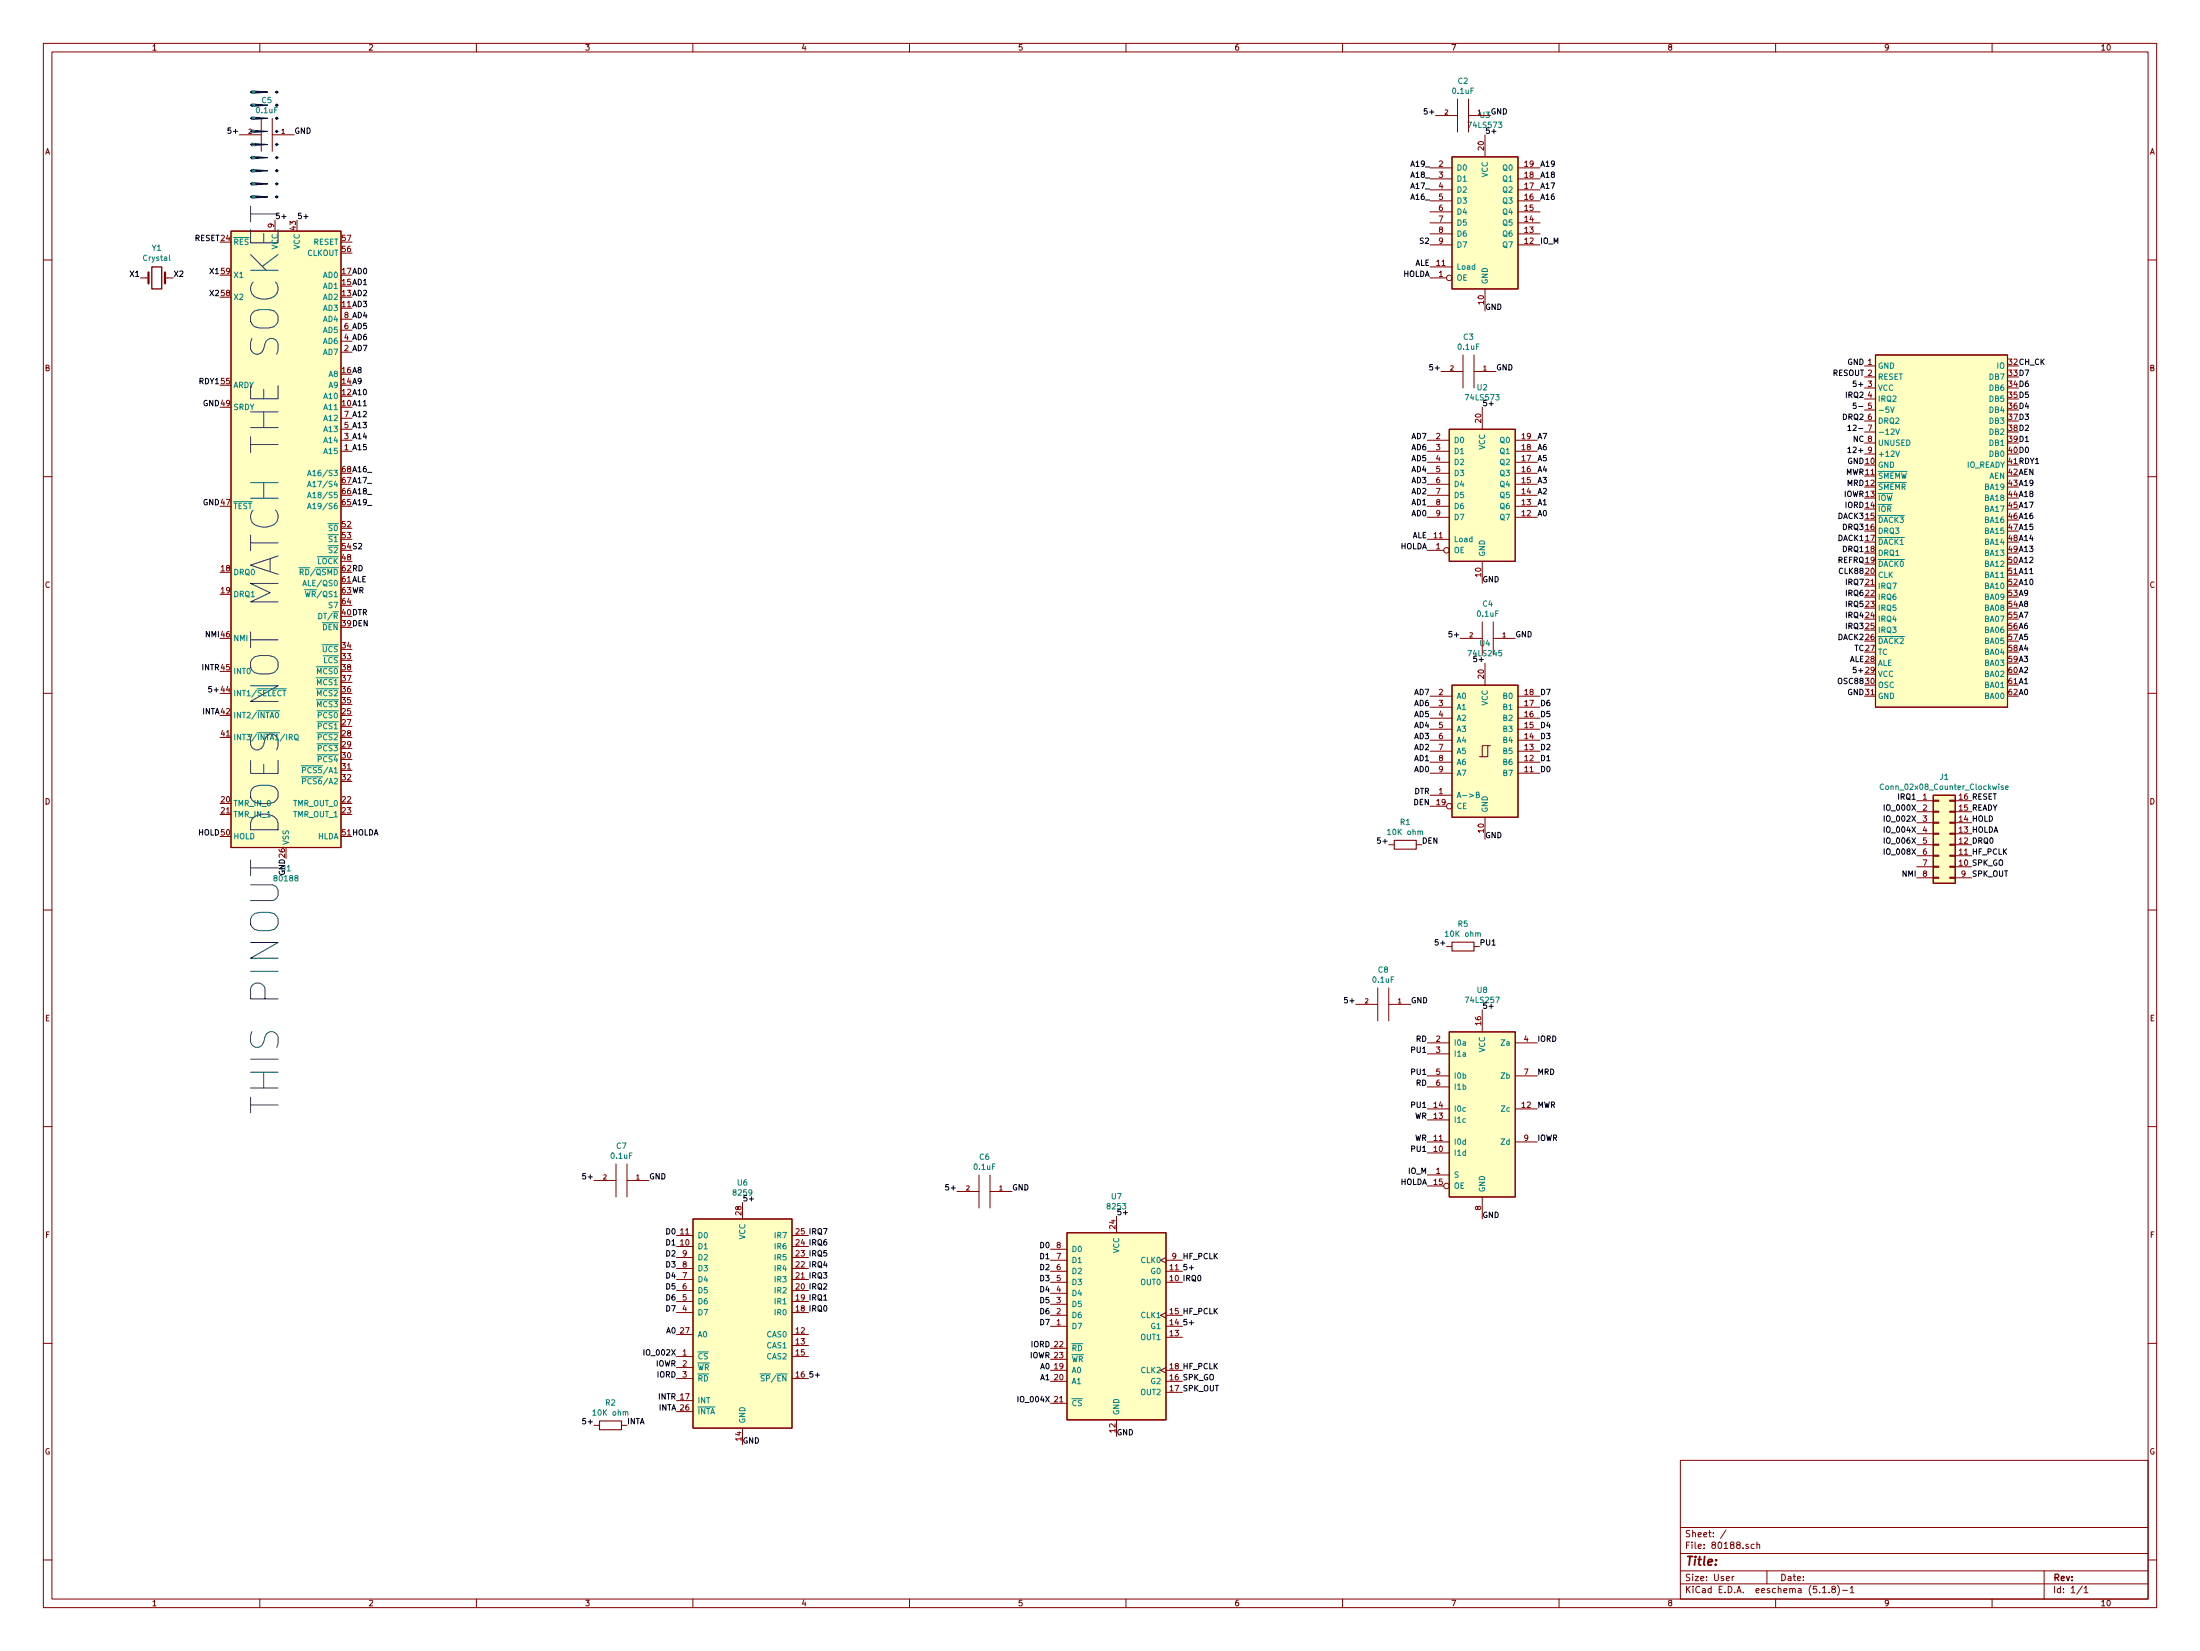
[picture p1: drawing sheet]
<svg xmlns="http://www.w3.org/2000/svg" width="508mm" height="381mm" viewBox="0 0 508 381" stroke-linecap="round" stroke-linejoin="round" font-family="sans-serif">
<g fill="none" stroke="#840000" stroke-width=".23">
<path d="M10 10h488v361h-488zM12 12h484v357h-484zM60 10v2M110 10v2M160 10v2M210 10v2M260 10v2M310 10v2M360 10v2M410 10v2M460 10v2M62.9 31.1h5"/>
<path d="M330.2 38.7h5.1M331.5 26.7h5M336.5 22.9v7.6M339.1 22.9v7.6M339.1 26.7h5.1M342.9 31.1v5.1M350.5 38.7h5.1M10 60h2M330.2 56.5h5.1M330.2 54h5.1M330.2 51.4h5.1M330.2 48.9h5.1"/>
<path d="M330.2 46.4h5.1M330.2 43.8h5.1M330.2 41.3h5.1M350.5 56.5h5.1M350.5 54h5.1M350.5 51.4h5.1M350.5 48.9h5.1M350.5 46.4h5.1M350.5 43.8h5.1M350.5 41.3h5.1M496 60h2M32.4 64.1h1.9"/>
<path d="M38.1 64.1h1.9M78.7 78.7h2.6M78.7 76.2h2.6M78.7 73.7h2.6M330.2 64.1h3.8M330.2 61.6h5.1M342.9 66.7v5.1M78.7 81.3h2.6M78.7 99.1h2.6M78.7 96.5h2.6M332.7 85.7h5.1M337.8 81.9v7.6"/>
<path d="M340.4 81.9v7.6M340.4 85.7h5M342.3 94v5.1M430.5 84.5h2.6M430.5 87h2.6M430.5 89.5h2.6M430.5 92.1h2.6M430.5 94.6h2.6M430.5 97.2h2.6M430.5 99.7h2.6M10 110h2M78.7 104.1h2.6"/>
<path d="M78.7 101.6h2.6M329.6 119.4h5M329.6 116.8h5M329.6 114.3h5M329.6 111.8h5M329.6 109.2h5M329.6 106.7h5M329.6 104.1h5M329.6 101.6h5M349.9 119.4h5.1M349.9 116.8h5.1M349.9 114.3h5.1"/>
<path d="M349.9 111.8h5.1M349.9 109.2h5.1M349.9 106.7h5.1M349.9 104.1h5.1M349.9 101.6h5.1M430.5 102.2h2.6M430.5 104.8h2.6M496 110h2M329.6 127h3.8M329.6 124.5h5M342.3 129.5v5.1M10 160h2"/>
<path d="M337.2 147.3h5.1M342.3 143.5v7.6M342.9 153v5.1M344.8 143.5v7.6M344.8 147.3h5.1M496 160h2M330.2 178.4h5.1M330.2 175.9h5.1M330.2 173.4h5.1M330.2 170.8h5.1M330.2 168.3h5.1M330.2 165.7h5.1"/>
<path d="M330.2 163.2h5.1M330.2 160.7h5.1M343.5 172.1h-1.2v2.5M344.2 172.1h-.7v2.5h-1.9M350.5 178.4h5.1M350.5 175.9h5.1M350.5 173.4h5.1M350.5 170.8h5.1M350.5 168.3h5.1M350.5 165.7h5.1M350.5 163.2h5.1M350.5 160.7h5.1"/>
<path d="M320.7 194.9h1.2M327 194.9h1.3M330.2 183.5h5.1M330.2 186.1h3.8M342.9 188.6v5.1M442.6 184.8h3.8M442.6 197.5h3.8M442.6 194.9h3.8M442.6 192.4h3.8M442.6 189.9h3.8M442.6 187.3h3.8M446.4 197.4h1.3v.2h-1.3z"/>
<path d="M446.4 199.9h1.3v.3h-1.3zM446.4 194.8h1.3v.3h-1.3zM446.4 189.7h1.3v.3h-1.3zM446.4 187.2h1.3v.3h-1.3zM446.4 184.7h1.3v.2h-1.3zM446.4 192.3h1.3v.2h-1.3zM450.2 197.4h1.3v.2h-1.3zM450.2 199.9h1.3v.3h-1.3zM450.2 194.8h1.3v.3h-1.3zM450.2 189.7h1.3v.3h-1.3zM450.2 187.2h1.3v.3h-1.3zM450.2 184.7h1.3v.2h-1.3z"/>
<path d="M450.2 192.3h1.3v.2h-1.3zM451.5 184.8h3.8M451.5 197.5h3.8M451.5 194.9h3.8M451.5 192.4h3.8M451.5 189.9h3.8M451.5 187.3h3.8M10 210h2M334 218.4h1.3M340.4 218.4h1.2M442.6 200h3.8M442.6 202.6h3.8"/>
<path d="M446.4 202.4h1.3v.3h-1.3zM450.2 202.4h1.3v.3h-1.3zM451.5 200h3.8M451.5 202.6h3.8M496 210h2M313.1 231.8h5M318.1 228v7.6M320.7 228v7.6M320.7 231.8h5.1M342.3 233v5.1M10 260h2M329.6 255.9h5"/>
<path d="M329.6 258.4h5M329.6 240.7h5M329.6 243.2h5M329.6 248.3h5M329.6 250.8h5M349.9 255.9h5.1M349.9 240.7h5.1M349.9 248.3h5.1M496 260h2M137.2 272.4h5M142.2 268.6v7.6M144.8 268.6v7.6"/>
<path d="M144.8 272.4h5.1M171.4 277.5v3.8M221 275h5.1M226.1 271.1v7.7M228.6 271.1v7.7M228.6 275h5.1M329.6 271.1h5M329.6 266.1h5M329.6 263.5h5M329.6 273.7h3.8M342.3 276.2v5.1M349.9 263.5h5.1"/>
<path d="M156.2 287.7h3.8M156.2 285.1h3.8M156.2 297.8h3.8M156.2 295.3h3.8M156.2 292.7h3.8M156.2 290.2h3.8M182.9 287.7h3.8M182.9 285.1h3.8M182.9 297.8h3.8M182.9 295.3h3.8M182.9 292.7h3.8M182.9 290.2h3.8"/>
<path d="M242.6 295.9h3.8M242.6 293.4h3.8M242.6 298.5h3.8M242.6 290.8h3.8M242.6 288.3h3.8M257.8 280.7v3.8M269.2 290.2l-1.2 .6 1.2 .7M269.2 295.9h3.8M269.2 293.4h3.8M269.2 290.8h3.8M10 310h2M156.2 313.1h3.8"/>
<path d="M156.2 308h3.8M156.2 318.1h3.8M156.2 302.9h3.8M156.2 300.4h3.8M156.2 315.6h3.8M182.9 313.1h3.8M182.9 308h3.8M182.9 310.5h3.8M182.9 318.1h3.8M182.9 302.9h3.8M182.9 300.4h3.8M242.6 306.1h3.8"/>
<path d="M242.6 303.5h3.8M242.6 318.8h3.8M242.6 316.2h3.8M242.6 311.2h3.8M242.6 313.7h3.8M242.6 301h3.8M269.2 302.9l-1.2 .6 1.2 .7M269.2 315.6l-1.2 .6 1.2 .7M269.2 306.1h3.8M269.2 308.6h3.8M269.2 303.5h3.8M269.2 318.8h3.8"/>
<path d="M269.2 316.2h3.8M496 310h2M137.2 328.9h1.2M143.5 328.9h1.3M156.2 323.2h3.8M156.2 325.8h3.8M171.4 329.6v3.8M242.6 323.9h3.8M257.8 327.7v3.8M269.2 321.3h3.8M388 337h108v32h-108zM10 360h2"/>
<path d="M388 358.5h108M388 352.5h108M398.6 353.1l-1.3 1.9M403.7 356.4h-.4l-.2 .2 .1 .2 .5 .1v.4h-.6M405.1 356.4h-.5l-.3 .2 .2 .7h.6M405.7 356.5l.6-.1v1M405.7 355.9v1.5M496 360h2M60 369v2M110 369v2M160 369v2M210 369v2"/>
<path d="M260 369v2M310 369v2M360 369v2M388 365.5h108M388 362.5h108M400 363.8v1M400.4 363.8l-.4 .3M408 362.5v3M410 369v2M420.8 366.5l.5-.4v1.5M420.8 367.6h.9M422.3 367.4v.2"/>
<path d="M423.2 366.7l-.2-.3v-.2l.2-.1h.5v.5l-.5 .1-.2 .3v.4l.2 .2h.3l.3-.3v-.3l-.3-.3M424.3 365.9a1.71 1.71 0 0 1 0 2.2M425.4 367h1.2M427.3 366.5l.4-.4v1.5M427.3 367.6h.8M460 369v2M472 362.5v6.5M480.8 366l-1.2 1.9M481.3 366.5l.4-.4v1.5M481.3 367.6h.8"/>
<circle cx="334.6" cy="64.1" r=".63"/>
<circle cx="334" cy="127" r=".63"/>
<circle cx="334.6" cy="186.1" r=".63"/>
<circle cx="334" cy="273.7" r=".63"/>
</g>
<g fill="#ffffc2" stroke="#ffffc2" stroke-width=".23">
<path d="M446.4 183.5h5.1v20.3h-5.1z"/>
<path d="M433.1 81.9h30.4v81.3h-30.4z"/>
<path d="M335.3 158.1h15.2v30.5h-15.2z"/>
<path d="M335.3 36.2h15.2v30.5h-15.2z"/>
<path d="M334.6 99.1h15.3v30.4h-15.3z"/>
<path d="M53.3 53.3h25.4v142.3h-25.4z"/>
<path d="M160 281.3h22.9v48.3h-22.9z"/>
<path d="M246.4 284.5h22.8v43.2h-22.8z"/>
<path d="M334.6 238.1h15.3v38.1h-15.3z"/>
</g>
<path d="M335.3 36.2h15.2v30.5h-15.2zM53.3 53.3h25.4v142.3h-25.4zM334.6 99.1h15.3v30.4h-15.3zM433.1 81.9h30.4v81.3h-30.4zM335.3 158.1h15.2v30.5h-15.2zM321.9 193.9h5.1v2.1h-5.1zM446.4 183.5h5.1v20.3h-5.1zM335.3 217.4h5.1v2.1h-5.1zM334.6 238.1h15.3v38.1h-15.3zM160 281.3h22.9v48.3h-22.9zM246.4 284.5h22.8v43.2h-22.8zM138.4 327.9h5.1v2h-5.1z" fill="none" stroke="#840000" stroke-width=".25"/>
<g fill="none" stroke="#008484" stroke-width=".23">
<path d="M39.1 58.9v1l.2 .2M436.5 93.9l.5 1.3 .4-1.3M437.7 99l.5 1.3 .4-1.3M71 117.4l.4-1.3 .5 1.3M71 114.9l.4-1.3 .5 1.3M71 112.3l.4-1.3 .5 1.3M71 109.8l.4-1.3 .5 1.3M71.1 117h.6M71.1 114.5h.6M71.1 112h.6M71.1 109.4h.6M437.7 104.1l.5 1.2 .4-1.2"/>
<path d="M69 131h1.3M69.3 132h.6l.1-.5-.7-.1v1.2M69.9 135.2l.4-1.3 .5 1.3M70 134.8h.6M70.3 136.1h1.5M70.5 136.4l.3 1.3 .3-.9 .2 .9 .3-1.3M438.5 124h1.3M73.6 141.5a.64 .64 0 0 1 .8 .7 .64 .64 0 0 1-.8 .6zM68.2 169.5h.4l.2 .1 .1 .7-.3 .4-.5-.1-.1-.7zM68.2 170.4l.7 .5M69.5 176.7h1.3M69.5 179.3h1.3"/>
<path d="M69.8 177.7l.7-.1v-.4l-.7-.1v1.3M69.8 180.3l.7-.1v-.4l-.7-.2v1.3M327.9 191.9l.2-.1h.3l.1 .8M340.9 183.4h.6v-.5l-.6-.1v1.3h.5l.2-.5-.3-.2M434.9 181.1a.56 .56 0 0 0-.8 .5 .56 .56 0 0 0 .8 .5M462.6 181.4h-.3l-.2 .1 .5 .3v.3h-.5M463.1 181.8l.6-.1v-.3h-.4l-.2 .1 .1 .6h.5M341.3 215.4l.2-.1h.3v.8M175.5 317.1h1.2M176.5 317.5l-.5-.1-.3 .3 .1 .3 .6 .2v.4h-.7M144.4 325.9l.2-.1h.3l.1 .8"/>
</g>
<path d="M35.1 61.6h2.2v5.1h-2.2z" fill="none" stroke="#840000" stroke-width=".3"/>
<path d="M34.3 62.9v2.5M38.1 62.9v2.5" fill="none" stroke="#840000" stroke-width=".51"/>
<g fill="none" stroke="#000" stroke-width=".23">
<path d="M53.3 29.5h-.6l-.1 .6 .2-.1 .5 .1v.6l-.2 .1-.5-.1M329.5 25.1h-.6v.6l.1-.1 .5 .1v.5l-.2 .1-.4-.1M330.8 84.1h-.6l-.1 .6 .2-.1 .5 .1v.6l-.2 .1-.5-.1M426.7 98.5l.4-.4v1.3M426.7 99.4h.7M428.6 93h-.6l-.1 .6 .2-.1 .5 .1v.6l-.2 .1-.5-.1M428.6 87.9h-.6l-.1 .6 .2-.1 .5 .1v.6l-.2 .1-.5-.1M426.7 103.5l.4-.3v1.2M426.7 104.4h.7M48.8 158.4h-.6v.6l.2-.1 .4 .1v.6l-.1 .1-.5-.1M335.2 145.7h-.6v.6l.1-.1 .5 .1v.6l-.1 .1-.5-.1M340.9 151.4h-.6v.6l.2-.1 .4 .1v.6l-.1 .1-.5-.1"/>
<path d="M428.6 154h-.6l-.1 .6 .2-.1 .5 .1v.5l-.2 .1-.5-.1M318.7 193.3h-.6v.7l.1-.2 .5 .2v.5l-.2 .1-.4-.1M435.1 185.7v1.3M435.1 188.3v1.2M435.1 190.8v1.3M435.1 193.3v1.3M435.1 195.9v1.3M332.1 216.8h-.7v.6l.2-.1 .5 .1v.6l-.2 .1-.5-.1M311.1 230.2h-.6l-.1 .6 .2-.1 .5 .1v.5l-.2 .1-.5-.1M135.2 270.8h-.6l-.1 .6 .2-.1 .5 .1v.6l-.2 .1-.5-.1M219 273.4h-.6v.6l.1-.2 .5 .2v.5l-.2 .1-.4-.1M148.7 311.5v1.2"/>
<path d="M135.2 327.3h-.6l-.1 .6 .2-.1 .5 .1v.6l-.2 .1-.5-.1M235.1 322.2v1.3"/>
</g>
<path d="M57.9 21.3h3.9l-3.6-.3-.3 .3 .3 .3 3.6-.3M63.6 21.3l.3-.3 .3 .3-.3 .3-.3-.3h.6M57.9 253.2v3.6M57.9 255h6.3M57.9 251.1h6.3M60.9 247.4v3.7" fill="none" stroke="#0000c2" stroke-width=".23"/>
<text font-size="8.8" fill="#0000c2" x="64.5" y="244.7" transform="rotate(-90 64.5 244.7)">THIS PINOUT DOES NOT MATCH THE SOCKET!!!!!!!!!</text>
<text font-size="2.8" fill="#840000" x="389" y="361.3">Title:</text>
<g font-size="2.1" fill="#840000">
<text x="389" y="357.4">File: 80188.sch</text>
<text x="389" y="354.7">Sheet: /</text>
<text x="389" y="364.8">Size: User</text>
<text x="411" y="364.8">Date:</text>
<text x="474" y="364.8">Rev:</text>
<text x="389" y="367.6">KiCad E.D.A. eeschema (5.1.8)-1</text>
<text x="474" y="367.6">Id: 1/1</text>
</g>
<g font-size="1.8" fill="#840000">
<text x="35" y="11.6">1</text>
<text x="85" y="11.6">2</text>
<text x="135" y="11.6">3</text>
<text x="185" y="11.6">4</text>
<text x="235" y="11.6">5</text>
<text x="285" y="11.6">6</text>
<text x="335" y="11.6">7</text>
<text x="385" y="11.6">8</text>
<text x="435" y="11.6">9</text>
<text x="485" y="11.6">10</text>
<text x="10.4" y="35.6">A</text>
<text x="342.6" y="34.6" transform="rotate(-90 342.6 34.6)">20</text>
<text x="496.4" y="35.6">A</text>
<text x="332.3" y="38.5">2</text>
<text x="332.3" y="41">3</text>
<text x="352.1" y="41">18</text>
<text x="352.1" y="38.5">19</text>
<text x="332.3" y="43.6">4</text>
<text x="332.3" y="46.1">5</text>
<text x="352.1" y="46.1">16</text>
<text x="352.1" y="43.6">17</text>
<text x="63.2" y="52.6" transform="rotate(-90 63.2 52.6)">9</text>
<text x="68.3" y="53" transform="rotate(-90 68.3 53)">43</text>
<text x="332.3" y="48.6">6</text>
<text x="332.3" y="51.2">7</text>
<text x="332.3" y="53.7">8</text>
<text x="352.1" y="53.7">13</text>
<text x="352.1" y="51.2">14</text>
<text x="352.1" y="48.6">15</text>
<text x="79" y="58.2">56</text>
<text x="79" y="55.6">57</text>
<text x="332.3" y="56.3">9</text>
<text x="352.1" y="56.3">12</text>
<text x="331.8" y="61.3">11</text>
<text x="332.3" y="63.9">1</text>
<text x="342.6" y="70.2" transform="rotate(-90 342.6 70.2)">10</text>
<text x="10.4" y="85.6">B</text>
<text x="51.1" y="88.6">55</text>
<text x="496.4" y="85.6">B</text>
<text x="431.3" y="91.8">4</text>
<text x="331.6" y="101.3">2</text>
<text x="342" y="97.5" transform="rotate(-90 342 97.5)">20</text>
<text x="351.5" y="101.3">19</text>
<text x="431.3" y="96.9">6</text>
<text x="331.6" y="103.9">3</text>
<text x="331.6" y="106.4">4</text>
<text x="351.5" y="106.4">17</text>
<text x="351.5" y="103.9">18</text>
<text x="331.6" y="109">5</text>
<text x="331.6" y="111.5">6</text>
<text x="351.5" y="111.5">15</text>
<text x="351.5" y="109">16</text>
<text x="331.6" y="114">7</text>
<text x="331.6" y="116.6">8</text>
<text x="331.6" y="119.1">9</text>
<text x="351.5" y="119.1">12</text>
<text x="351.5" y="116.6">13</text>
<text x="351.5" y="114">14</text>
<text x="430.8" y="119.8">15</text>
<text x="79" y="121.7">52</text>
<text x="79" y="124.2">53</text>
<text x="331.1" y="124.2">11</text>
<text x="430.8" y="124.8">17</text>
<text x="51.1" y="131.8">18</text>
<text x="79" y="129.3">48</text>
<text x="331.6" y="126.7">1</text>
<text x="10.4" y="135.6">C</text>
<text x="51.1" y="136.9">19</text>
<text x="342" y="133" transform="rotate(-90 342 133)">10</text>
<text x="430.8" y="132.5">20</text>
<text x="430.8" y="135">21</text>
<text x="430.8" y="137.5">22</text>
<text x="496.4" y="135.6">C</text>
<text x="79" y="139.4">64</text>
<text x="430.8" y="140.1">23</text>
<text x="430.8" y="142.6">24</text>
<text x="79" y="149.6">34</text>
<text x="430.8" y="145.2">25</text>
<text x="430.8" y="147.7">26</text>
<text x="79" y="152.1">33</text>
<text x="79" y="154.7">38</text>
<text x="79" y="159.8">36</text>
<text x="79" y="157.2">37</text>
<text x="332.3" y="160.4">2</text>
<text x="342.6" y="156.5" transform="rotate(-90 342.6 156.5)">20</text>
<text x="352.1" y="160.4">18</text>
<text x="79" y="164.8">25</text>
<text x="79" y="167.4">27</text>
<text x="79" y="162.3">35</text>
<text x="332.3" y="162.9">3</text>
<text x="332.3" y="165.5">4</text>
<text x="352.1" y="165.5">16</text>
<text x="352.1" y="162.9">17</text>
<text x="51.1" y="169.9">41</text>
<text x="79" y="169.9">28</text>
<text x="79" y="172.5">29</text>
<text x="332.3" y="168">5</text>
<text x="332.3" y="170.6">6</text>
<text x="332.3" y="173.1">7</text>
<text x="352.1" y="173.1">13</text>
<text x="352.1" y="170.6">14</text>
<text x="352.1" y="168">15</text>
<text x="79" y="175">30</text>
<text x="79" y="177.5">31</text>
<text x="332.3" y="175.6">8</text>
<text x="332.3" y="178.2">9</text>
<text x="352.1" y="178.2">11</text>
<text x="352.1" y="175.6">12</text>
<text x="10.4" y="185.6">D</text>
<text x="51.1" y="185.2">20</text>
<text x="79" y="185.2">22</text>
<text x="79" y="180.1">32</text>
<text x="331.8" y="185.8">19</text>
<text x="332.3" y="183.3">1</text>
<text x="444" y="184.5">1</text>
<text x="496.4" y="185.6">D</text>
<text x="51.1" y="187.7">21</text>
<text x="79" y="187.7">23</text>
<text x="444" y="187.1">2</text>
<text x="444" y="189.6">3</text>
<text x="342.6" y="192.1" transform="rotate(-90 342.6 192.1)">10</text>
<text x="444" y="192.2">4</text>
<text x="444" y="194.7">5</text>
<text x="444" y="197.2">6</text>
<text x="444" y="199.8">7</text>
<text x="444" y="202.3">8</text>
<text x="452.9" y="202.3">9</text>
<text x="10.4" y="235.6">E</text>
<text x="342" y="236.6" transform="rotate(-90 342 236.6)">16</text>
<text x="496.4" y="235.6">E</text>
<text x="331.6" y="240.4">2</text>
<text x="331.6" y="243">3</text>
<text x="351.9" y="240.4">4</text>
<text x="331.6" y="248">5</text>
<text x="331.6" y="250.6">6</text>
<text x="351.9" y="248">7</text>
<text x="331.1" y="255.7">14</text>
<text x="351.5" y="255.7">12</text>
<text x="331.1" y="263.3">11</text>
<text x="331.1" y="258.2">13</text>
<text x="351.9" y="263.3">9</text>
<text x="331.1" y="265.8">10</text>
<text x="331.1" y="273.4">15</text>
<text x="331.6" y="270.9">1</text>
<text x="171.2" y="280.4" transform="rotate(-90 171.2 280.4)">28</text>
<text x="342" y="279.2" transform="rotate(-90 342 279.2)">8</text>
<text x="10.5" y="285.6">F</text>
<text x="157.1" y="287.4">10</text>
<text x="157.1" y="284.9">11</text>
<text x="257.6" y="283.5" transform="rotate(-90 257.6 283.5)">24</text>
<text x="496.5" y="285.6">F</text>
<text x="157.6" y="292.5">8</text>
<text x="157.6" y="289.9">9</text>
<text x="244" y="293.1">6</text>
<text x="244" y="290.6">7</text>
<text x="244" y="288">8</text>
<text x="270.2" y="293.1">11</text>
<text x="270.7" y="290.6">9</text>
<text x="157.6" y="297.6">6</text>
<text x="157.6" y="295">7</text>
<text x="244" y="298.2">4</text>
<text x="244" y="295.7">5</text>
<text x="157.6" y="302.6">4</text>
<text x="157.6" y="300.1">5</text>
<text x="244" y="305.8">1</text>
<text x="244" y="303.3">2</text>
<text x="244" y="300.7">3</text>
<text x="270.2" y="305.8">14</text>
<text x="157.1" y="307.7">27</text>
<text x="183.8" y="307.7">12</text>
<text x="183.8" y="310.3">13</text>
<text x="270.2" y="308.4">13</text>
<text x="157.6" y="312.8">1</text>
<text x="157.6" y="315.3">2</text>
<text x="157.6" y="317.9">3</text>
<text x="183.8" y="312.8">15</text>
<text x="183.8" y="317.9">16</text>
<text x="243.5" y="316">19</text>
<text x="243.5" y="318.5">20</text>
<text x="10.3" y="335.6">G</text>
<text x="171.2" y="332.4" transform="rotate(-90 171.2 332.4)">14</text>
<text x="257.6" y="330.5" transform="rotate(-90 257.6 330.5)">12</text>
<text x="496.3" y="335.6">G</text>
<text x="35" y="370.6">1</text>
<text x="85" y="370.6">2</text>
<text x="135" y="370.6">3</text>
<text x="185" y="370.6">4</text>
<text x="235" y="370.6">5</text>
<text x="285" y="370.6">6</text>
<text x="335" y="370.6">7</text>
<text x="385" y="370.6">8</text>
<text x="435" y="370.6">9</text>
<text x="485" y="370.6">10</text>
</g>
<g font-size="1.8" fill="#008484">
<text x="60.5" y="23.8">C5</text>
<text x="335.5" y="21.7">0.1uF</text>
<text x="336.7" y="19.4">C2</text>
<text x="59.3" y="26.1">0.1uF</text>
<text x="339.3" y="29.5">74LS573</text>
<text x="341.8" y="27.2">U3</text>
<text x="336.3" y="39.4">D0</text>
<text x="336.3" y="41.9">D1</text>
<text x="343.5" y="40.9" transform="rotate(-90 343.5 40.9)">VCC</text>
<text x="347.1" y="41.9">Q1</text>
<text x="347.1" y="39.4">Q0</text>
<text x="336.3" y="44.4">D2</text>
<text x="336.3" y="47">D3</text>
<text x="347.1" y="47">Q3</text>
<text x="347.1" y="44.4">Q2</text>
<text x="336.3" y="49.5">D4</text>
<text x="336.3" y="52.1">D5</text>
<text x="347.1" y="52.1">Q5</text>
<text x="347.1" y="49.5">Q4</text>
<text x="35.1" y="57.9">Y1</text>
<text x="53.8" y="56.5">RES</text>
<text x="64.1" y="57.6" transform="rotate(-90 64.1 57.6)">VCC</text>
<text x="69.2" y="57.6" transform="rotate(-90 69.2 57.6)">VCC</text>
<text x="70.9" y="59.1">CLKOUT</text>
<text x="72.3" y="56.5">RESET</text>
<text x="336.3" y="54.6">D6</text>
<text x="336.3" y="57.1">D7</text>
<text x="347.1" y="57.1">Q7</text>
<text x="347.1" y="54.6">Q6</text>
<text x="33.2" y="60.2">Crystal</text>
<text x="53.8" y="64.1">X1</text>
<text x="74.7" y="64.1">AD0</text>
<text x="336.3" y="64.8">OE</text>
<text x="336.3" y="62.2">Load</text>
<text x="343.5" y="65.7" transform="rotate(-90 343.5 65.7)">GND</text>
<text x="53.8" y="69.2">X2</text>
<text x="74.7" y="71.8">AD3</text>
<text x="74.7" y="69.2">AD2</text>
<text x="74.7" y="66.7">AD1</text>
<text x="74.7" y="76.8">AD5</text>
<text x="74.7" y="74.3">AD4</text>
<text x="74.7" y="81.9">AD7</text>
<text x="74.7" y="79.4">AD6</text>
<text x="336.8" y="80.7">0.1uF</text>
<text x="338" y="78.4">C3</text>
<text x="53.8" y="89.5">ARDY</text>
<text x="76" y="89.5">A9</text>
<text x="76" y="87">A8</text>
<text x="433.6" y="85.1">GND</text>
<text x="433.6" y="87.6">RESET</text>
<text x="459.5" y="87.6">DB7</text>
<text x="461.2" y="85.1">IO</text>
<text x="53.8" y="94.6">SRDY</text>
<text x="75" y="94.6">A11</text>
<text x="75" y="92.1">A10</text>
<text x="338.7" y="92.4">74LS573</text>
<text x="341.1" y="90.1">U2</text>
<text x="433.6" y="90.2">VCC</text>
<text x="433.6" y="92.7">IRQ2</text>
<text x="433.6" y="95.2">-5V</text>
<text x="459.5" y="90.2">DB6</text>
<text x="459.5" y="92.7">DB5</text>
<text x="459.5" y="95.2">DB4</text>
<text x="75" y="99.7">A13</text>
<text x="75" y="97.2">A12</text>
<text x="433.6" y="97.8">DRQ2</text>
<text x="433.6" y="100.3">-12V</text>
<text x="459.5" y="97.8">DB3</text>
<text x="459.5" y="100.3">DB2</text>
<text x="75" y="104.8">A15</text>
<text x="75" y="102.2">A14</text>
<text x="335.7" y="102.2">D0</text>
<text x="335.7" y="104.8">D1</text>
<text x="335.7" y="107.3">D2</text>
<text x="342.9" y="103.8" transform="rotate(-90 342.9 103.8)">VCC</text>
<text x="346.5" y="107.3">Q2</text>
<text x="346.5" y="104.8">Q1</text>
<text x="346.5" y="102.2">Q0</text>
<text x="433.6" y="107.9">GND</text>
<text x="433.6" y="102.9">UNUSED</text>
<text x="433.6" y="105.4">+12V</text>
<text x="454" y="107.9">IO_READY</text>
<text x="459.5" y="102.9">DB1</text>
<text x="459.5" y="105.4">DB0</text>
<text x="72.3" y="112.4">A17/S4</text>
<text x="72.3" y="109.9">A16/S3</text>
<text x="335.7" y="109.9">D3</text>
<text x="335.7" y="112.4">D4</text>
<text x="346.5" y="112.4">Q4</text>
<text x="346.5" y="109.9">Q3</text>
<text x="433.6" y="110.5">SMEMW</text>
<text x="433.6" y="113">SMEMR</text>
<text x="458.5" y="113">BA19</text>
<text x="459.3" y="110.5">AEN</text>
<text x="53.8" y="117.5">TEST</text>
<text x="72.3" y="117.5">A19/S6</text>
<text x="72.3" y="114.9">A18/S5</text>
<text x="335.7" y="114.9">D5</text>
<text x="335.7" y="117.5">D6</text>
<text x="346.5" y="117.5">Q6</text>
<text x="346.5" y="114.9">Q5</text>
<text x="433.6" y="115.6">IOW</text>
<text x="433.6" y="118.1">IOR</text>
<text x="458.5" y="115.6">BA18</text>
<text x="458.5" y="118.1">BA17</text>
<text x="76.1" y="122.6">S0</text>
<text x="76.1" y="125.1">S1</text>
<text x="335.7" y="125.1">Load</text>
<text x="335.7" y="120">D7</text>
<text x="346.5" y="120">Q7</text>
<text x="433.6" y="120.6">DACK3</text>
<text x="433.6" y="123.2">DRQ3</text>
<text x="433.6" y="125.7">DACK1</text>
<text x="458.5" y="120.6">BA16</text>
<text x="458.5" y="123.2">BA15</text>
<text x="458.5" y="125.7">BA14</text>
<text x="73.2" y="130.2">LOCK</text>
<text x="76.1" y="127.6">S2</text>
<text x="335.7" y="127.6">OE</text>
<text x="342.9" y="128.5" transform="rotate(-90 342.9 128.5)">GND</text>
<text x="433.6" y="128.3">DRQ1</text>
<text x="433.6" y="130.8">DACK0</text>
<text x="458.5" y="128.3">BA13</text>
<text x="458.5" y="130.8">BA12</text>
<text x="53.8" y="132.7">DRQ0</text>
<text x="53.8" y="137.8">DRQ1</text>
<text x="69.9" y="132.7">RD/QSMD</text>
<text x="70.7" y="135.3">ALE/QS0</text>
<text x="71.2" y="137.8">WR/QS1</text>
<text x="433.6" y="133.3">CLK</text>
<text x="433.6" y="135.9">IRQ7</text>
<text x="458.5" y="133.3">BA11</text>
<text x="458.5" y="135.9">BA10</text>
<text x="74.1" y="142.9">DT/R</text>
<text x="76.1" y="140.3">S7</text>
<text x="341.2" y="142.3">0.1uF</text>
<text x="342.4" y="140">C4</text>
<text x="433.6" y="138.4">IRQ6</text>
<text x="433.6" y="141">IRQ5</text>
<text x="433.6" y="143.5">IRQ4</text>
<text x="458.5" y="138.4">BA09</text>
<text x="458.5" y="141">BA08</text>
<text x="458.5" y="143.5">BA07</text>
<text x="53.8" y="148">NMI</text>
<text x="74.5" y="145.4">DEN</text>
<text x="341.8" y="149.1">U4</text>
<text x="433.6" y="146">IRQ3</text>
<text x="433.6" y="148.6">DACK2</text>
<text x="458.5" y="146">BA06</text>
<text x="458.5" y="148.6">BA05</text>
<text x="53.8" y="155.6">INT0</text>
<text x="73.3" y="155.6">MCS0</text>
<text x="74.5" y="150.5">UCS</text>
<text x="74.7" y="153">LCS</text>
<text x="339.3" y="151.4">74LS245</text>
<text x="433.6" y="151.1">TC</text>
<text x="433.6" y="153.7">ALE</text>
<text x="458.5" y="151.1">BA04</text>
<text x="458.5" y="153.7">BA03</text>
<text x="53.8" y="160.7">INT1/SELECT</text>
<text x="73.3" y="160.7">MCS2</text>
<text x="73.3" y="158.1">MCS1</text>
<text x="336.3" y="161.3">A0</text>
<text x="347.2" y="161.3">B0</text>
<text x="433.6" y="156.2">VCC</text>
<text x="433.6" y="158.7">OSC</text>
<text x="433.6" y="161.3">GND</text>
<text x="458.5" y="156.2">BA02</text>
<text x="458.5" y="158.7">BA01</text>
<text x="458.5" y="161.3">BA00</text>
<text x="53.8" y="165.7">INT2/INTA0</text>
<text x="73.3" y="163.2">MCS3</text>
<text x="73.6" y="165.7">PCS0</text>
<text x="336.3" y="163.8">A1</text>
<text x="336.3" y="166.4">A2</text>
<text x="343.5" y="162.9" transform="rotate(-90 343.5 162.9)">VCC</text>
<text x="347.2" y="166.4">B2</text>
<text x="347.2" y="163.8">B1</text>
<text x="53.8" y="170.8">INT3/INTA1/IRQ</text>
<text x="73.6" y="168.3">PCS1</text>
<text x="73.6" y="170.8">PCS2</text>
<text x="73.6" y="173.4">PCS3</text>
<text x="336.3" y="168.9">A3</text>
<text x="336.3" y="171.4">A4</text>
<text x="336.3" y="174">A5</text>
<text x="347.2" y="174">B5</text>
<text x="347.2" y="171.4">B4</text>
<text x="347.2" y="168.9">B3</text>
<text x="70.9" y="178.4">PCS5/A1</text>
<text x="73.6" y="175.9">PCS4</text>
<text x="336.3" y="176.5">A6</text>
<text x="336.3" y="179.1">A7</text>
<text x="347.2" y="179.1">B7</text>
<text x="347.2" y="176.5">B6</text>
<text x="448" y="180">J1</text>
<text x="70.9" y="181">PCS6/A2</text>
<text x="336.3" y="184.1">A-&gt;B</text>
<text x="435.1" y="182.3">Conn_02x08_Counter_Clockwise</text>
<text x="53.8" y="186.1">TMR_IN_0</text>
<text x="53.8" y="188.6">TMR_IN_1</text>
<text x="67.7" y="186.1">TMR_OUT_0</text>
<text x="67.7" y="188.6">TMR_OUT_1</text>
<text x="323.4" y="190.4">R1</text>
<text x="336.3" y="186.7">CE</text>
<text x="343.5" y="187.6" transform="rotate(-90 343.5 187.6)">GND</text>
<text x="53.8" y="193.7">HOLD</text>
<text x="66.7" y="195.1" transform="rotate(-90 66.7 195.1)">VSS</text>
<text x="73.3" y="193.7">HLDA</text>
<text x="320.8" y="192.7">10K ohm</text>
<text x="63.6" y="203.4">80188</text>
<text x="64.9" y="201.1">U1</text>
<text x="336.7" y="213.9">R5</text>
<text x="334.1" y="216.2">10K ohm</text>
<text x="317.1" y="226.8">0.1uF</text>
<text x="318.3" y="224.5">C8</text>
<text x="338.7" y="231.4">74LS257</text>
<text x="341.1" y="229.1">U8</text>
<text x="335.7" y="241.3">I0a</text>
<text x="335.7" y="243.8">I1a</text>
<text x="342.9" y="242.9" transform="rotate(-90 342.9 242.9)">VCC</text>
<text x="346.8" y="241.3">Za</text>
<text x="335.7" y="248.9">I0b</text>
<text x="335.7" y="251.5">I1b</text>
<text x="346.7" y="248.9">Zb</text>
<text x="335.7" y="256.5">I0c</text>
<text x="346.8" y="256.5">Zc</text>
<text x="335.7" y="259.1">I1c</text>
<text x="141.2" y="267.4">0.1uF</text>
<text x="142.4" y="265.1">C7</text>
<text x="225" y="270">0.1uF</text>
<text x="226.2" y="267.6">C6</text>
<text x="335.7" y="266.7">I1d</text>
<text x="335.7" y="264.2">I0d</text>
<text x="346.7" y="264.2">Zd</text>
<text x="169.5" y="275.9">8259</text>
<text x="170.3" y="273.6">U6</text>
<text x="335.7" y="271.8">S</text>
<text x="335.7" y="274.3">OE</text>
<text x="342.9" y="275.2" transform="rotate(-90 342.9 275.2)">GND</text>
<text x="255.9" y="279.1">8253</text>
<text x="256.7" y="276.8">U7</text>
<text x="161" y="285.7">D0</text>
<text x="172.1" y="286.1" transform="rotate(-90 172.1 286.1)">VCC</text>
<text x="179.1" y="285.7">IR7</text>
<text x="161" y="288.3">D1</text>
<text x="161" y="293.4">D3</text>
<text x="161" y="290.8">D2</text>
<text x="179.1" y="293.4">IR4</text>
<text x="179.1" y="290.8">IR5</text>
<text x="179.1" y="288.3">IR6</text>
<text x="247.4" y="291.5">D1</text>
<text x="247.4" y="288.9">D0</text>
<text x="258.4" y="289.2" transform="rotate(-90 258.4 289.2)">VCC</text>
<text x="263.6" y="291.5">CLK0</text>
<text x="161" y="298.4">D5</text>
<text x="161" y="295.9">D4</text>
<text x="179.1" y="298.4">IR2</text>
<text x="179.1" y="295.9">IR3</text>
<text x="247.4" y="299.1">D4</text>
<text x="247.4" y="296.5">D3</text>
<text x="247.4" y="294">D2</text>
<text x="263.5" y="296.5">OUT0</text>
<text x="265.9" y="294">G0</text>
<text x="161" y="303.5">D7</text>
<text x="161" y="301">D6</text>
<text x="179.1" y="303.5">IR0</text>
<text x="179.1" y="301">IR1</text>
<text x="247.4" y="304.2">D6</text>
<text x="247.4" y="301.6">D5</text>
<text x="263.6" y="304.2">CLK1</text>
<text x="161" y="308.6">A0</text>
<text x="177.1" y="308.6">CAS0</text>
<text x="177.1" y="311.1">CAS1</text>
<text x="247.4" y="306.7">D7</text>
<text x="247.4" y="311.8">RD</text>
<text x="263.5" y="309.2">OUT1</text>
<text x="265.9" y="306.7">G1</text>
<text x="161" y="313.7">CS</text>
<text x="161" y="316.2">WR</text>
<text x="177.1" y="313.7">CAS2</text>
<text x="247.4" y="316.9">A0</text>
<text x="247.4" y="314.3">WR</text>
<text x="263.6" y="316.9">CLK2</text>
<text x="161" y="323.8">INT</text>
<text x="161" y="318.8">RD</text>
<text x="176.6" y="318.8">SP/EN</text>
<text x="247.4" y="319.4">A1</text>
<text x="263.5" y="321.9">OUT2</text>
<text x="265.9" y="319.4">G2</text>
<text x="137.2" y="326.7">10K ohm</text>
<text x="139.9" y="324.4">R2</text>
<text x="161" y="326.4">INTA</text>
<text x="172.1" y="328.5" transform="rotate(-90 172.1 328.5)">GND</text>
<text x="247.4" y="324.5">CS</text>
<text x="258.4" y="326.6" transform="rotate(-90 258.4 326.6)">GND</text>
</g>
<g font-size="1.8">
<text x="329.5" y="26.4">5+</text>
<text x="344.2" y="26.4">GND</text>
<text x="53.2" y="30.9">5+</text>
<text x="67.9" y="30.9">GND</text>
<text x="342.9" y="30.9">5+</text>
<text x="326" y="41">A18_</text>
<text x="326" y="38.5">A19_</text>
<text x="355.6" y="41">A18</text>
<text x="355.6" y="38.5">A19</text>
<text x="326" y="43.6">A17_</text>
<text x="326" y="46.1">A16_</text>
<text x="355.6" y="46.1">A16</text>
<text x="355.6" y="43.6">A17</text>
<text x="63.5" y="50.5">5+</text>
<text x="68.6" y="50.5">5+</text>
<text x="44.9" y="55.6">RESET24</text>
<text x="328" y="56.3">S2</text>
<text x="355.6" y="56.3">IO_M</text>
<text x="30.2" y="63.9">X1</text>
<text x="40" y="63.9">X2</text>
<text x="48.6" y="63.2">X159</text>
<text x="79" y="65.8">15AD1</text>
<text x="79" y="63.2">17AD0</text>
<text x="323.9" y="63.9">HOLDA</text>
<text x="326.7" y="61.3">ALE</text>
<text x="48.6" y="68.3">X258</text>
<text x="79" y="70.9">11AD3</text>
<text x="79" y="68.3">13AD2</text>
<text x="342.9" y="71.5">GND</text>
<text x="79.5" y="75.9">6 AD5</text>
<text x="79.5" y="73.4">8 AD4</text>
<text x="79.5" y="81">2 AD7</text>
<text x="79.5" y="78.5">4 AD6</text>
<text x="46.1" y="88.6">RDY1</text>
<text x="79" y="88.6">14A9</text>
<text x="79" y="86.1">16A8</text>
<text x="330.7" y="85.5">5+</text>
<text x="345.4" y="85.5">GND</text>
<text x="423.2" y="86.7">RESOUT 2</text>
<text x="426.6" y="84.2">GND 1</text>
<text x="428.5" y="89.3">5+ 3</text>
<text x="463.9" y="84.2">32CH_CK</text>
<text x="463.9" y="86.7">33D7</text>
<text x="463.9" y="89.3">34D6</text>
<text x="46.9" y="93.7">GND 49</text>
<text x="79" y="93.7">10A11</text>
<text x="79" y="91.2">12A10</text>
<text x="342.3" y="93.7">5+</text>
<text x="426.4" y="91.8">IRQ2</text>
<text x="429" y="94.4">5- 5</text>
<text x="463.9" y="91.8">35D5</text>
<text x="463.9" y="94.4">36D4</text>
<text x="79.5" y="101.3">3 A14</text>
<text x="79.5" y="98.8">5 A13</text>
<text x="79.5" y="96.3">7 A12</text>
<text x="326" y="101.3">AD7</text>
<text x="355" y="101.3">A7</text>
<text x="425.6" y="96.9">DRQ2</text>
<text x="428" y="102">NC 8</text>
<text x="428" y="99.4">12- 7</text>
<text x="463.9" y="96.9">37D3</text>
<text x="463.9" y="99.4">38D2</text>
<text x="463.9" y="102">39D1</text>
<text x="79.5" y="103.9">1 A15</text>
<text x="326" y="103.9">AD6</text>
<text x="326" y="106.4">AD5</text>
<text x="355" y="103.9">A6</text>
<text x="355" y="106.4">A5</text>
<text x="426.6" y="107.1">GND 10</text>
<text x="427.5" y="104.5">12+ 9</text>
<text x="463.9" y="104.5">40D0</text>
<text x="463.9" y="107.1">41RDY1</text>
<text x="79" y="111.5">67A17_</text>
<text x="79" y="109">68A16_</text>
<text x="326" y="111.5">AD3</text>
<text x="326" y="109">AD4</text>
<text x="355" y="111.5">A3</text>
<text x="355" y="109">A4</text>
<text x="426.1" y="109.6">MWR 11</text>
<text x="426.5" y="112.1">MRD 12</text>
<text x="463.9" y="109.6">42AEN</text>
<text x="463.9" y="112.1">43A19</text>
<text x="46.9" y="116.6">GND 47</text>
<text x="79" y="116.6">65A19_</text>
<text x="79" y="114">66A18_</text>
<text x="326" y="119.1">AD0</text>
<text x="326" y="116.6">AD1</text>
<text x="326" y="114">AD2</text>
<text x="355" y="119.1">A0</text>
<text x="355" y="116.6">A1</text>
<text x="355" y="114">A2</text>
<text x="424.4" y="119.8">DACK3</text>
<text x="425.7" y="114.7">IOWR 13</text>
<text x="426.1" y="117.2">IORD 14</text>
<text x="463.9" y="114.7">44A18</text>
<text x="463.9" y="117.2">45A17</text>
<text x="463.9" y="119.8">46A16</text>
<text x="326" y="124.2">ALE</text>
<text x="424.4" y="124.8">DACK1</text>
<text x="425.6" y="122.3">DRQ316</text>
<text x="463.9" y="122.3">47A15</text>
<text x="463.9" y="124.8">48A14</text>
<text x="79" y="126.7">54S2</text>
<text x="79" y="131.8">62RD</text>
<text x="323.3" y="126.7">HOLDA</text>
<text x="424.3" y="129.9">REFRQ 19</text>
<text x="425.6" y="127.4">DRQ118</text>
<text x="463.9" y="127.4">49A13</text>
<text x="463.9" y="129.9">50A12</text>
<text x="79" y="134.4">61ALE</text>
<text x="79" y="136.9">63WR</text>
<text x="342.3" y="134.4">GND</text>
<text x="424.9" y="132.5">CLK88</text>
<text x="426.4" y="137.5">IRQ6</text>
<text x="426.4" y="135">IRQ7</text>
<text x="463.9" y="132.5">51A11</text>
<text x="463.9" y="135">52A10</text>
<text x="463.9" y="137.5">53A9</text>
<text x="79" y="142">40DTR</text>
<text x="426.4" y="142.6">IRQ4</text>
<text x="426.4" y="140.1">IRQ5</text>
<text x="463.9" y="140.1">54A8</text>
<text x="463.9" y="142.6">55A7</text>
<text x="47.5" y="147.1">NMI 46</text>
<text x="79" y="144.5">39DEN</text>
<text x="335.2" y="147.1">5+</text>
<text x="349.9" y="147.1">GND</text>
<text x="424.4" y="147.7">DACK2</text>
<text x="426.4" y="145.2">IRQ3</text>
<text x="463.9" y="145.2">56A6</text>
<text x="463.9" y="147.7">57A5</text>
<text x="46.7" y="154.7">INTR45</text>
<text x="340.9" y="152.8">5+</text>
<text x="427" y="152.8">ALE 28</text>
<text x="428.2" y="150.2">TC 27</text>
<text x="428.5" y="155.3">5+29</text>
<text x="463.9" y="150.2">58A4</text>
<text x="463.9" y="152.8">59A3</text>
<text x="463.9" y="155.3">60A2</text>
<text x="48.8" y="159.8">5+44</text>
<text x="326.7" y="160.4">AD7</text>
<text x="355.6" y="160.4">D7</text>
<text x="424.7" y="157.9">OSC8830</text>
<text x="426.6" y="160.4">GND 31</text>
<text x="463.9" y="157.9">61A1</text>
<text x="463.9" y="160.4">62A0</text>
<text x="46.7" y="164.8">INTA 42</text>
<text x="326.7" y="165.5">AD5</text>
<text x="326.7" y="162.9">AD6</text>
<text x="355.6" y="162.9">D6</text>
<text x="355.6" y="165.5">D5</text>
<text x="326.7" y="173.1">AD2</text>
<text x="326.7" y="170.6">AD3</text>
<text x="326.7" y="168">AD4</text>
<text x="355.6" y="168">D4</text>
<text x="355.6" y="170.6">D3</text>
<text x="355.6" y="173.1">D2</text>
<text x="326.7" y="178.2">AD0</text>
<text x="326.7" y="175.6">AD1</text>
<text x="355.6" y="175.6">D1</text>
<text x="355.6" y="178.2">D0</text>
<text x="326.5" y="185.8">DEN</text>
<text x="326.6" y="183.3">DTR</text>
<text x="438.5" y="184.5">IRQ1</text>
<text x="452.4" y="184.5">16 RESET</text>
<text x="435.6" y="189.6">IO_002X</text>
<text x="435.6" y="187.1">IO_000X</text>
<text x="452.4" y="189.6">14 HOLD</text>
<text x="452.4" y="187.1">15 READY</text>
<text x="45.8" y="192.8">HOLD 50</text>
<text x="79" y="192.8">51HOLDA</text>
<text x="318.7" y="194.7">5+</text>
<text x="328.3" y="194.7">DEN</text>
<text x="342.9" y="193.4">GND</text>
<text x="435.6" y="197.2">IO_008X</text>
<text x="435.6" y="194.7">IO_006X</text>
<text x="435.6" y="192.2">IO_004X</text>
<text x="452.4" y="197.2">11 HF_PCLK</text>
<text x="452.4" y="194.7">12 DRQ0</text>
<text x="452.4" y="192.2">13 HOLDA</text>
<text x="65.8" y="202.1" transform="rotate(-90 65.8 202.1)">GND 26</text>
<text x="439.3" y="202.3">NMI</text>
<text x="452.4" y="199.8">10 SPK_GO</text>
<text x="455.3" y="202.3">SPK_OUT</text>
<text x="332" y="218.2">5+</text>
<text x="341.6" y="218.2">PU1</text>
<text x="311" y="231.5">5+</text>
<text x="325.8" y="231.5">GND</text>
<text x="342.3" y="232.8">5+</text>
<text x="326.1" y="243">PU1</text>
<text x="327" y="240.4">RD</text>
<text x="355" y="240.4">IORD</text>
<text x="326.1" y="248">PU1</text>
<text x="327" y="250.6">RD</text>
<text x="355" y="248">MRD</text>
<text x="326.1" y="255.7">PU1</text>
<text x="355" y="255.7">MWR</text>
<text x="326.6" y="263.3">WR</text>
<text x="326.6" y="258.2">WR</text>
<text x="355" y="263.3">IOWR</text>
<text x="326.1" y="265.8">PU1</text>
<text x="135.2" y="272.2">5+</text>
<text x="149.9" y="272.2">GND</text>
<text x="219" y="274.7">5+</text>
<text x="233.7" y="274.7">GND</text>
<text x="323.3" y="273.4">HOLDA</text>
<text x="325.2" y="270.9">IO_M</text>
<text x="171.4" y="277.2">5+</text>
<text x="257.8" y="280.4">5+</text>
<text x="342.3" y="281.1">GND</text>
<text x="153.9" y="287.4">D1</text>
<text x="153.9" y="284.9">D0</text>
<text x="183.8" y="287.4">24 IRQ6</text>
<text x="183.8" y="284.9">25 IRQ7</text>
<text x="153.9" y="292.5">D3</text>
<text x="153.9" y="289.9">D2</text>
<text x="183.8" y="292.5">22 IRQ4</text>
<text x="183.8" y="289.9">23 IRQ5</text>
<text x="240.3" y="288">D0</text>
<text x="240.3" y="290.6">D1</text>
<text x="240.3" y="293.1">D2</text>
<text x="273" y="293.1">5+</text>
<text x="273" y="290.6">HF_PCLK</text>
<text x="153.9" y="297.6">D5</text>
<text x="153.9" y="295">D4</text>
<text x="183.8" y="297.6">20 IRQ2</text>
<text x="183.8" y="295">21 IRQ3</text>
<text x="240.3" y="295.7">D3</text>
<text x="240.3" y="298.2">D4</text>
<text x="270.2" y="295.7">10 IRQ0</text>
<text x="153.9" y="302.6">D7</text>
<text x="153.9" y="300.1">D6</text>
<text x="183.8" y="302.6">18 IRQ0</text>
<text x="183.8" y="300.1">19 IRQ1</text>
<text x="240.3" y="300.7">D5</text>
<text x="240.3" y="303.3">D6</text>
<text x="240.3" y="305.8">D7</text>
<text x="270.2" y="303.3">15 HF_PCLK</text>
<text x="273" y="305.8">5+</text>
<text x="153.9" y="307.7">A0</text>
<text x="238.2" y="310.9">IORD 22</text>
<text x="149.2" y="312.8">IO_002X</text>
<text x="151.4" y="315.3">IOWR</text>
<text x="151.8" y="317.9">IORD</text>
<text x="186.7" y="317.9">5+</text>
<text x="237.7" y="313.4">IOWR 23</text>
<text x="240.3" y="316">A0</text>
<text x="270.2" y="316">18 HF_PCLK</text>
<text x="152.1" y="323">INTR 17</text>
<text x="235.6" y="323.6">IO_004X 21</text>
<text x="240.3" y="318.5">A1</text>
<text x="270.2" y="318.5">16 SPK_GO</text>
<text x="270.2" y="321.1">17 SPK_OUT</text>
<text x="135.2" y="328.7">5+</text>
<text x="144.8" y="328.7">INTA</text>
<text x="152.1" y="325.5">INTA 26</text>
<text x="171.4" y="333.1">GND</text>
<text x="257.8" y="331.2">GND</text>
</g>
<g font-size="1.4" fill="#840000">
<text x="333.6" y="26.4">2</text>
<text x="341.2" y="26.4">1</text>
<text x="57.4" y="30.9">2</text>
<text x="65" y="30.9">1</text>
<text x="334.9" y="85.5">2</text>
<text x="342.5" y="85.5">1</text>
<text x="339.3" y="147.1">2</text>
<text x="347" y="147.1">1</text>
<text x="315.2" y="231.5">2</text>
<text x="322.8" y="231.5">1</text>
<text x="139.3" y="272.2">2</text>
<text x="146.9" y="272.2">1</text>
<text x="223.1" y="274.7">2</text>
<text x="230.8" y="274.7">1</text>
</g>
</svg>
